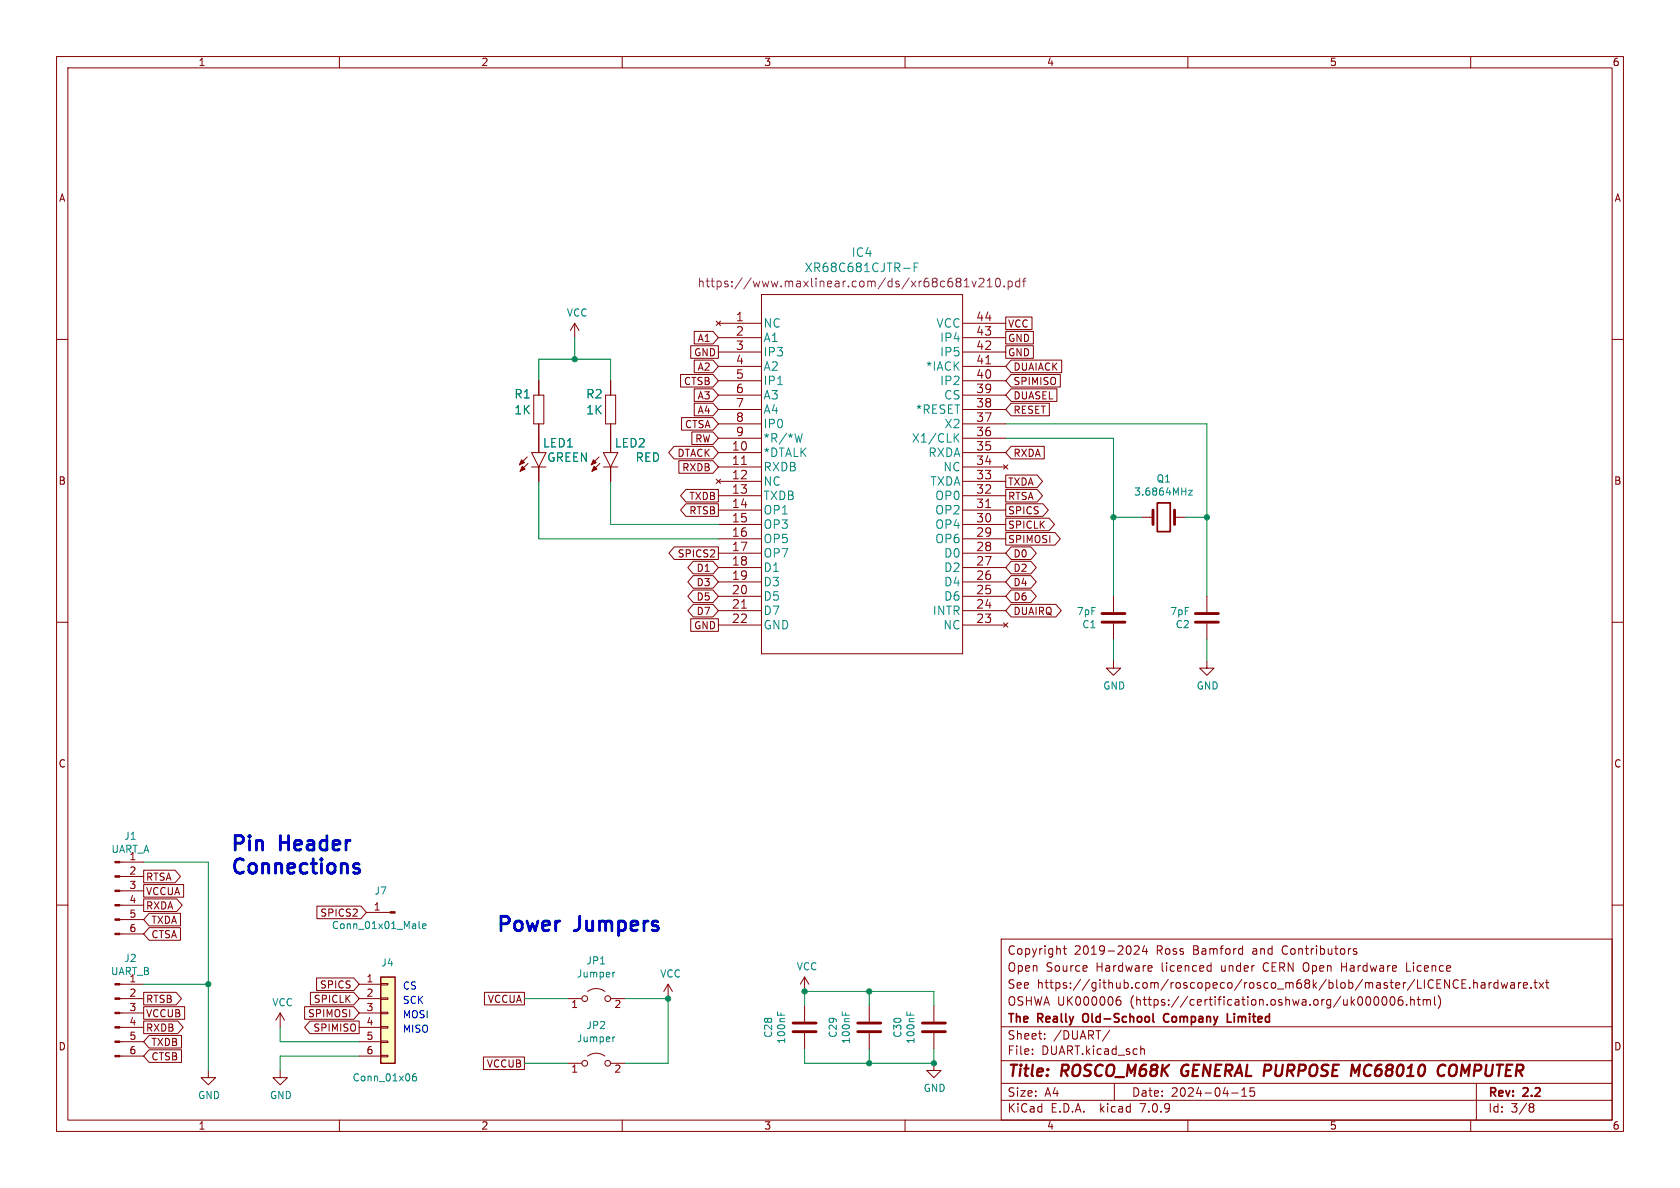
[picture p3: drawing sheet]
<svg xmlns="http://www.w3.org/2000/svg" width="297mm" height="210mm" viewBox="0 0 297 210" stroke-linecap="round" stroke-linejoin="round" font-family="sans-serif">
<g fill="none" stroke="#840000" stroke-width=".18">
<path d="M10 10h277v190h-277zM12 12h273v186h-273zM60 10v2M110 10v2M160 10v2M210 10v2M260 10v2M10 60h2M101.6 57.2l-.8 1.2M101.6 57.2v2.5M101.6 57.2l.8 1.2M122.7 58.6h3.3l1 1.1-1 1.1h-3.3z"/>
<path d="M126.6 56.8l.8 .7M127 57.2h7.6M127 59.7h7.6M127.4 56.8l-.8 .7M134.6 52.1h35.6v63.5h-35.6zM170.2 57.2h7.6M170.2 59.7h7.6M177.8 58.6h4.9v2.2h-4.9zM177.8 56h4.6v2.3h-4.6zM285 60h2M94.4 69.9h1.7v5h-1.7zM95.2 67.3v2.6"/>
<path d="M95.2 74.9v5.1M107.1 69.9h1.7v5h-1.7zM107.9 67.3v2.6M107.9 74.9v5.1M119.2 78.9h6.8l1 1.1-1 1.1h-6.8l-1-1.1zM120.3 66.2h5.7l1 1.1-1 1.1h-5.7zM120.5 73.8h5.5l1 1.1-1 1.1h-5.5zM122.1 61.1h4.9v2.2h-4.9zM122.3 76.4h3.7l1 1.1-1 1.1h-3.7zM122.7 68.7h3.3l1 1.2-1 1.1h-3.3zM122.7 63.7h3.3l1 1.1-1 1.1h-3.3zM122.7 71.3h3.3l1 1.1-1 1.1h-3.3z"/>
<path d="M127 74.9h7.6M127 69.9h7.6M127 62.2h7.6M127 77.5h7.6M127 72.4h7.6M127 64.8h7.6M127 67.3h7.6M170.2 74.9h7.6M170.2 69.9h7.6M170.2 62.2h7.6M170.2 77.5h7.6M170.2 72.4h7.6"/>
<path d="M170.2 64.8h7.6M170.2 67.3h7.6M174.3 64.3h.8M177.8 61.1h4.9v2.2h-4.9zM178.8 63.7h8.9v2.2h-8.9l-1-1.1zM178.8 66.2h8.6v2.2h-8.6l-1-1.1zM178.8 68.7h8v2.3h-8l-1-1.1zM178.8 71.3h6.7v2.2h-6.7l-1-1.1zM178.8 78.9h5.8v2.2h-5.8l-1-1.1zM93.2 80.8l-1.4 1.4M93.3 81.9l-1.4 1.4M94 82.6h2.5"/>
<path d="M94 80h2.5l-1.3 2.6zM95.2 82.6v2.5M105.9 80.8l-1.4 1.4M106 81.9l-1.4 1.4M106.7 82.6h2.5M106.7 80h2.5l-1.3 2.6zM107.9 82.6v2.5M119.2 96.7h7.8v2.2h-7.8l-.9-1.1zM120 81.4h6l1 1.2-1 1.1h-6zM121.3 86.5h5.7v2.2h-5.7l-1-1.1zM121.3 89.1h5.7v2.2h-5.7l-1-1.1zM122.6 99.2h3.4l1 1.1-1 1.1h-3.4l-1-1.1z"/>
<path d="M126.6 84.7l.8 .8M127 82.6h7.6M127 80h7.6M127 85.1h7.6M127 87.6h7.6M127 90.2h7.6M127 92.7h7.6M127 95.3h7.6M127 97.8h7.6M127.4 84.7l-.8 .8M131.1 82.1h.9M170.2 82.6h7.6"/>
<path d="M170.2 80h7.6M170.2 85.1h7.6M170.2 87.6h7.6M170.2 90.2h7.6M170.2 92.7h7.6M170.2 95.3h7.6M170.2 97.8h7.6M174.3 89.7h.8M177.4 82.2l.8 .7M177.8 94.1h8.7l.9 1.2-.9 1.1h-8.7zM177.8 91.6h7.7l.9 1.1-.9 1.1h-7.7zM177.8 89.1h6.6l.9 1.1-.9 1.1h-6.6z"/>
<path d="M177.8 84h5.6l.9 1.1-.9 1.1h-5.6zM177.8 86.5h5.6l.9 1.1-.9 1.1h-5.6zM178.2 82.2l-.8 .7M178.8 99.2h3.4l1 1.1-1 1.1h-3.4l-1-1.1zM178.8 96.7h3.4l1 1.1-1 1.1h-3.4l-1-1.1zM201.9 91.4h1.9M207.6 91.4h1.9M10 110h2M122.1 109.4h4.9v2.2h-4.9zM122.6 106.8h3.4l1 1.2-1 1.1h-3.4l-1-1.1zM122.6 101.8h3.4l1 1.1-1 1.1h-3.4l-1-1.1zM122.6 104.3h3.4l1 1.1-1 1.1h-3.4l-1-1.1z"/>
<path d="M127 100.3h7.6M127 102.9h7.6M127 105.4h7.6M127 108h7.6M127 110.5h7.6M131.1 107.5h.9M170.2 100.3h7.6M170.2 102.9h7.6M170.2 105.4h7.6M170.2 108h7.6M170.2 110.5h7.6M177.4 110.1l.8 .8"/>
<path d="M178.2 110.1l-.8 .8M178.8 106.8h7.9l.9 1.2-.9 1.1h-7.9l-1-1.1zM178.8 101.8h3.4l1 1.1-1 1.1h-3.4l-1-1.1zM178.8 104.3h3.4l1 1.1-1 1.1h-3.4l-1-1.1zM196.8 116.8v1.3h1.3l-1.3 1.3-1.2-1.3h1.2M196.8 105.4v2.8M196.8 110.2v2.8M213.4 116.8v1.3h1.2l-1.2 1.3-1.3-1.3h1.3M213.4 105.4v2.8M213.4 110.2v2.8M285 110h2M10 160h2"/>
<path d="M21.2 157.5h4.2M21.2 154.9h4.2M21.2 152.4h4.2M25.4 156.4h7.1v2.2h-7.1zM25.4 158.9h5.9l.9 1.1-.9 1.1h-5.9zM25.4 153.8h5.6l.9 1.1-.9 1.2h-5.6zM285 160h2M21.2 176.5h4.2M21.2 174h4.2M21.2 179.1h4.2M21.2 165.1h4.2M21.2 162.6h4.2"/>
<path d="M21.2 160h4.2M25.4 178h7.2v2.2h-7.2zM25.4 175.4h5.7l1 1.1-1 1.1h-5.7zM26.4 164h5.5v2.2h-5.5l-1-1.1zM26.4 161.4h5.5v2.3h-5.5l-1-1.1zM49.5 179.1l-.7 1.2M49.5 179.1v2.5M49.5 179.1l.8 1.2M53.9 178h8.6l1 1.1-1 1.1h-8.6zM54.9 175.4h7.6l1 1.1-1 1.1h-7.6zM56 172.9h6.5l1 1.1-1 1.1h-6.5zM56 160.2h7.8l1 1.1-1 1.1h-7.8z"/>
<path d="M63.5 176.5h3.8M63.5 174h3.8M63.5 179.1h3.8M64.8 161.3h4.2M67.3 178.9h1.3v.3h-1.3zM67.3 176.4h1.3v.3h-1.3zM67.3 173.9h1.3v.2h-1.3zM85.6 175.4h7.1v2.2h-7.1zM100.3 176.5h2.6M103.9 175.3a2.54 2.54 0 0 1 3 0M107.9 176.5h2.6M118.1 174l-.8 1.3"/>
<path d="M118.1 174v2.5M118.1 174l.8 1.3M142.2 172.7l-.7 1.3M142.2 172.7v2.6M142.2 177.8v2.8M142.2 172.7l.8 1.3M153.7 177.8v2.8M165.1 177.8v2.8M177 166h108v32h-108zM188 167.7h.5M188.2 167.2v1.3l.3 .2M192.1 170.8l.1 .3-.7 .1"/>
<path d="M197.4 176.9l.5-.1 .3 .3-.2 .5-.4 .1-.2-.1M198 176.2a.53 .53 0 0 0-.6 .4M200.5 167.3l.6-.1 .2 .1 .1 .3-.9 1.1h.9M202.3 167.1l-.3 1.1h.9M202.7 167.7v1M203.5 170.7l.2 .4-.7 .1M203.6 171.6l-.1 .1M213.7 170.7l.4 .1M214.1 170.2v1.5M214.1 171.6l-.4 .1M219.5 167.7l.2 .1M219.7 167.2v1.5"/>
<path d="M219.7 168.6l-.2 .1M237.2 170.2v1.5M237.2 170.9h.8M239.8 167.8l-.3-.1-.3 .2 .1 .2 .5 .2v.3h-.6M243.1 176.3l.1-.1a.81 .81 0 0 1 .6 .6 .81 .81 0 0 1-.3 .8h-.4M244.5 176.3l.2-.1a.81 .81 0 0 1 .6 .6 .81 .81 0 0 1-.3 .8l-.2 .1a.81 .81 0 0 1-.3-1.4zM246 176.3l.1-.1a.81 .81 0 0 1 .6 .6 .81 .81 0 0 1-.3 .8l-.2 .1a.81 .81 0 0 1-.5-.6 .81 .81 0 0 1 .3-.8zM247.9 176.2a.59 .59 0 0 0-.7 .6v.6l.1 .2 .4 .1 .3-.1v-.5l-.1-.3h-.4l-.3 .3M248.7 170.2v1.5h.7M248.7 177.6v.1M249.4 176.2v1.5M249.4 176.8l.2-.1 .4 .1v.9"/>
<path d="M250.5 176.7h.6M250.7 176.2v1.3l.4 .2M251.6 176.8l.4-.1 .2 .2M251.6 176.7v1M252.2 176.9l.3-.2 .3 .1 .1 .9M252.2 176.9v.8M253.6 176.2v1.3l.2 .2M254.3 176.1a1.74 1.74 0 0 1-.1 2.2M255.4 173.2l.8 1.5v-1.5M257.8 173.3a.6 .6 0 0 0-.7 0 .6 .6 0 0 0-.2 .8 .56 .56 0 0 0 .3 .5 .56 .56 0 0 0 .6 0M258.5 173.9h.5M259.2 173.2h-.7v1.5h.7"/>
<path d="M259.8 174.6v.1M260.5 173.8l.2-.1 .4 .1 .1 .9M260.5 173.2v1.5M261.9 173.8h.6v.9M262.5 174.1h-.5a.29 .29 0 0 0-.2 .3 .29 .29 0 0 0 .2 .3l.5-.1M263.2 173.7v1M263.7 173.7l-.3 .1-.2 .2M264.8 173.8l-.4-.1-.3 .3v.4l.1 .2h.6M264.8 173.2v1.5M265.4 173.7l.3 1 .3-.7 .2 .7 .3-1M267.1 173.8h.6v.9M267.7 174.1h-.5a.29 .29 0 0 0-.2 .3 .29 .29 0 0 0 .2 .3l.5-.1"/>
<path d="M268.5 173.7v1M268.9 173.7l-.3 .1-.1 .2M269.3 174.2l.7-.1v-.3l-.5-.1-.2 .2 .1 .7h.6M270.7 174.6v.1M271.2 173.7h.5M271.4 173.2v1.3l.3 .2M272.1 173.7l.8 1M272.9 173.7l-.8 1M273.2 173.7h.6M273.5 173.2v1.3l.3 .2M21.2 181.6h4.2M21.2 184.2h4.2"/>
<path d="M21.2 186.7h4.2M25.4 180.5h6l1 1.1-1 1.1h-6zM26.4 185.6h5.7v2.2h-5.7l-1-1.1zM26.4 183h5.7v2.3h-5.7l-1-1.1zM36.8 189.2v1.3h1.3l-1.3 1.3-1.2-1.3h1.2M49.5 189.2v1.3h1.3l-1.3 1.3-1.2-1.3h1.2M54.8 180.5h8.7v2.2h-8.7l-.9-1.1zM60 198v2M63.5 181.6h3.8M63.5 184.2h3.8M63.5 186.7h3.8M67.3 186.6h1.3v.2h-1.3z"/>
<path d="M67.3 184h1.3v.3h-1.3zM67.3 181.5h1.3v.2h-1.3zM85.5 186.8h7.2v2.3h-7.2zM100.3 188h2.6M103.9 186.7a2.54 2.54 0 0 1 3 0M107.9 188h2.6M110 198v2M142.2 182.6v2.8M153.7 182.6v2.8M160 198v2M165.1 188v1.2h1.3l-1.3 1.3-1.3-1.3h1.3M165.1 182.6v2.8"/>
<path d="M177 194.5h108M177 191.5h108M177 187.5h108M177 181.5h108M182.5 186.3v.1M182.5 185.5v.1M184.7 183.6v.1M184.7 182.8v.1M196.2 182.1l-1.3 2M197 191.5v3M201.7 185.5h.5l.1 .9M210 198v2"/>
<path d="M217.7 193.2h1.2M219.5 193.8h.9M219.5 192.7l.5-.4v1.5M221.7 192.3h-.7v.7l.2-.1h.5l.1 .3-.1 .5-.2 .1-.5-.1M260 198v2M261 191.5v6.5M270.6 195.1h.3l.3 .3-.3 .3M270.6 195.7h.3M270.9 195.7l.2 .2 .1 .4-.3 .3h-.3"/>
<circle cx="103.4" cy="176.5" r=".51"/>
<circle cx="107.4" cy="176.5" r=".51"/>
<circle cx="103.4" cy="188" r=".51"/>
<circle cx="107.4" cy="188" r=".51"/>
</g>
<path d="M209.1 188.5a1.27 1.27 0 0 0 0 1.6M239.6 189.6l.8-1.4-.2 2M255.3 190a.73 .73 0 0 1-.8 .1M255.5 188.4a.69 .69 0 0 0-1 .1M256.8 188.2l-.2 .1a1.49 1.49 0 0 0-.2 1.8l.5 .1" fill="none" stroke="#840000" stroke-width=".4"/>
<path d="M204.6 88.9h2.3v5.1h-2.3zM191.6 179.3a1.07 1.07 0 0 0 0 1.3M206.6 179.3a.74 .74 0 0 0-.9 .5 .74 .74 0 0 0 .5 .9l.4-.1M218.2 179.2v.1M218.2 179.7v1M203.8 180.5l.3 .2M217 180.7h.7" fill="none" stroke="#840000" stroke-width=".3"/>
<g fill="none" stroke="#008484" stroke-width=".18">
<path d="M159.7 47.4h1.2M161.6 47.2h.5M162.3 46.5h-.7v1.5M137.5 68h.8M141.8 76.7l-.3 1.5-.3-1.1M168.9 77.3l.6 .9M169.5 76.7l-.8 .8M210.1 86.7h.7l-.7 .8h.7M74.1 162.9v1.1l.2 .2M74.7 163.7l.6-.1-.1-.2-.3-.1-.2 .2 .1 .6h.4M108.7 171.9l-.3 .1M137.5 178.9v.6"/>
<path d="M138.1 179v.5M148.9 178.9v.6M149.5 179v.5M160.3 178.9v.6M160.9 179v.5M73.5 189.8l-.3 .1a.86 .86 0 0 0 0 1.2l.4-.1 .1-.5-.3-.2h-.2l-.3 .2M108.7 183.3l-.3 .1"/>
</g>
<path d="M203.8 90.2v2.5M207.6 90.2v2.5M194.8 108.5h4.1M194.8 110h4.1M211.3 108.5h4.1M211.3 110h4.1M140.2 182.4h4.1M140.2 180.8h4.1M151.6 182.4h4.1M151.6 180.8h4.1M163.1 182.4h4M163.1 180.8h4" fill="none" stroke="#840000" stroke-width=".51"/>
<g fill="#840000" stroke="#840000" stroke-width=".18">
<path d="M104.9 81.3l.5 .5-.9 .4z"/>
<path d="M105 82.4l.5 .5-.9 .4z"/>
<path d="M92.2 81.3l.5 .5-.9 .4z"/>
<path d="M92.3 82.4l.5 .5-.9 .4z"/>
<path d="M69 161.2h.8v.2h-.8z"/>
<path d="M20.3 186.6h.9v.2h-.9z"/>
<path d="M20.3 184h.9v.3h-.9z"/>
<path d="M20.3 181.5h.9v.2h-.9z"/>
<path d="M20.3 178.9h.9v.3h-.9z"/>
<path d="M20.3 176.4h.9v.3h-.9z"/>
<path d="M20.3 173.9h.9v.2h-.9z"/>
<path d="M20.3 165h.9v.2h-.9z"/>
<path d="M20.3 162.4h.9v.3h-.9z"/>
<path d="M20.3 159.9h.9v.2h-.9z"/>
<path d="M20.3 157.4h.9v.2h-.9z"/>
<path d="M20.3 154.8h.9v.3h-.9z"/>
<path d="M20.3 152.3h.9v.2h-.9z"/>
</g>
<g fill="none" stroke="#840084" stroke-width=".18">
<path d="M169.3 49.2l.4 .1 .2 .2-.3 .3M169.3 49.8h.3M169.6 49.8l.2 .2 .1 .4-.2 .2-.4 .1M170.5 50.7h.8M170.5 49.6l.4-.4v1.5M171.8 49.7l.4 1 .4-1M173.1 49.3l.6-.1 .2 .1 .1 .3-1 1.1h1M174.5 50.7h.9M174.5 49.6l.5-.4v1.5M176.2 49.3l.1-.1a.83 .83 0 0 1 .6 .6 .83 .83 0 0 1-.3 .8l-.1 .1a.83 .83 0 0 1-.6-.6 .83 .83 0 0 1 .3-.8zM177.5 50.6v.1M178.2 49.8l.5-.1 .3 .3v.4l-.2 .2h-.6"/>
<path d="M178.2 49.7v1.5M180.3 49.8l-.5-.1-.3 .3v.4l.2 .2h.6M180.3 49.2v1.5M180.8 49.7h.6M181.4 49.2l-.4 .2v1.3"/>
</g>
<path d="M67.3 172.7h2.5v15.3h-2.5z" fill="#ffffc2" stroke="#ffffc2" stroke-width=".18"/>
<path d="M67.3 172.7h2.5v15.3h-2.5z" fill="none" stroke="#840000" stroke-width=".25"/>
<path d="M62.9 153.5l.6 .1 .1 .4-.4 .4h-.5M62.9 152.7l.6 .1" fill="none" stroke="#0000c2" stroke-width=".51"/>
<g fill="none" stroke="#008400" stroke-width=".18">
<path d="M101.6 59.7v3.8M95.2 67.3v-3.8h12.7v3.8M177.8 77.5h19v27.9M177.8 74.9h35.6v30.5M95.2 85.1v10.2h31.8M107.9 85.1v7.6h19.1M196.8 91.4h5.1M209.5 91.4h3.9M196.8 113v3.8M213.4 113v3.8M25.4 152.4h11.4v36.8M25.4 174h11.4"/>
<path d="M92.7 176.5h7.6M110.5 176.5h7.6v11.5h-7.6M142.2 177.8v-2.5h22.9v2.5M153.7 175.3v2.5M49.5 181.6v2.6h14M63.5 186.7h-14v2.5M92.7 188h7.6M142.2 185.4v2.6h22.9v-2.6M153.7 185.4v2.6"/>
</g>
<g fill="#008400" stroke="#008400" stroke-width=".18">
<circle cx="153.7" cy="175.3" r=".46"/>
<circle cx="142.2" cy="175.3" r=".46"/>
<circle cx="165.1" cy="188" r=".46"/>
<circle cx="153.7" cy="188" r=".46"/>
<circle cx="196.8" cy="91.4" r=".46"/>
<circle cx="36.8" cy="174" r=".46"/>
<circle cx="101.6" cy="63.5" r=".46"/>
<circle cx="118.1" cy="176.5" r=".46"/>
<circle cx="213.4" cy="91.4" r=".46"/>
</g>
<g font-size="3.5" fill="#0000c2">
<text x="40.6" y="150.6">Pin</text>
<text x="40.6" y="154.7">Connections</text>
<text x="49.6" y="150.6">Header</text>
<text x="87.6" y="164.9">Power</text>
<text x="101.8" y="164.9">Jumpers</text>
</g>
<g font-size="2.8" fill="#840000">
<text x="178" y="190.9">Title:</text>
<text x="187.7" y="190.9">ROSCO_M68K</text>
<text x="209.7" y="190.9">GENERAL PURPOSE</text>
<text x="241.3" y="190.9">MC68010</text>
<text x="257.4" y="190.9">COMPUTER</text>
</g>
<g font-size="2.1" fill="#008484">
<text x="150.5" y="45.6">IC4</text>
<text x="142.2" y="48.3">XR68C681CJTR-F</text>
<text x="134.9" y="58.1">NC</text>
<text x="165.5" y="58.1">VCC</text>
<text x="134.9" y="60.7">A1</text>
<text x="134.9" y="63.2">IP3</text>
<text x="134.9" y="65.7">A2</text>
<text x="163.6" y="65.7">*IACK</text>
<text x="166.1" y="63.2">IP5</text>
<text x="166.1" y="60.7">IP4</text>
<text x="90.8" y="70.6">R1</text>
<text x="103.5" y="70.6">R2</text>
<text x="134.9" y="68.3">IP1</text>
<text x="134.9" y="70.8">A3</text>
<text x="166.1" y="68.3">IP2</text>
<text x="166.8" y="70.8">CS</text>
<text x="90.8" y="73.5">1K</text>
<text x="103.5" y="73.5">1K</text>
<text x="134.9" y="73.4">A4</text>
<text x="134.9" y="75.9">IP0</text>
<text x="161.8" y="73.4">*RESET</text>
<text x="166.9" y="75.9">X2</text>
<text x="95.9" y="79.3">LED1</text>
<text x="96.7" y="81.8">GREEN</text>
<text x="108.6" y="79.3">LED2</text>
<text x="112.3" y="81.8">RED</text>
<text x="134.9" y="81">*DTALK</text>
<text x="134.9" y="83.5">RXDB</text>
<text x="134.9" y="78.4">*R/*W</text>
<text x="161.1" y="78.4">X1/CLK</text>
<text x="164.1" y="81">RXDA</text>
<text x="166.7" y="83.5">NC</text>
<text x="134.9" y="86.1">NC</text>
<text x="134.9" y="88.6">TXDB</text>
<text x="164.4" y="86.1">TXDA</text>
<text x="165.3" y="88.6">OP0</text>
<text x="134.9" y="91.1">OP1</text>
<text x="134.9" y="93.7">OP3</text>
<text x="165.3" y="93.7">OP4</text>
<text x="165.3" y="91.1">OP2</text>
<text x="134.9" y="96.2">OP5</text>
<text x="134.9" y="98.8">OP7</text>
<text x="134.9" y="101.3">D1</text>
<text x="165.3" y="96.2">OP6</text>
<text x="166.8" y="101.3">D2</text>
<text x="166.8" y="98.8">D0</text>
<text x="134.9" y="103.8">D3</text>
<text x="134.9" y="106.4">D5</text>
<text x="166.8" y="106.4">D6</text>
<text x="166.8" y="103.8">D4</text>
<text x="134.9" y="108.9">D7</text>
<text x="134.9" y="111.5">GND</text>
<text x="164.8" y="108.9">INTR</text>
<text x="166.7" y="111.5">NC</text>
</g>
<text font-size="2.1" fill="#840084" x="123.2" y="51">https://www.maxlinear.com/ds/xr68c681v210.pdf</text>
<g font-size="2.1" fill="#840000">
<text x="130" y="56.9">1</text>
<text x="130" y="59.4">2</text>
<text x="172.5" y="59.4">43</text>
<text x="172.5" y="56.9">44</text>
<text x="130" y="62">3</text>
<text x="130" y="64.5">4</text>
<text x="172.5" y="64.5">41</text>
<text x="172.5" y="62">42</text>
<text x="130" y="67.1">5</text>
<text x="130" y="69.6">6</text>
<text x="172.5" y="69.6">39</text>
<text x="172.5" y="67.1">40</text>
<text x="130" y="72.1">7</text>
<text x="130" y="74.7">8</text>
<text x="130" y="77.2">9</text>
<text x="172.5" y="77.2">36</text>
<text x="172.5" y="74.7">37</text>
<text x="172.5" y="72.1">38</text>
<text x="129.3" y="79.8">10</text>
<text x="129.3" y="82.3">11</text>
<text x="172.5" y="82.3">34</text>
<text x="172.5" y="79.8">35</text>
<text x="129.3" y="84.8">12</text>
<text x="129.3" y="87.4">13</text>
<text x="129.3" y="89.9">14</text>
<text x="172.5" y="89.9">31</text>
<text x="172.5" y="87.4">32</text>
<text x="172.5" y="84.8">33</text>
<text x="129.3" y="92.5">15</text>
<text x="129.3" y="95">16</text>
<text x="172.5" y="95">29</text>
<text x="172.5" y="92.5">30</text>
<text x="129.3" y="97.5">17</text>
<text x="129.3" y="100.1">18</text>
<text x="172.5" y="100.1">27</text>
<text x="172.5" y="97.5">28</text>
<text x="129.3" y="102.6">19</text>
<text x="129.3" y="105.2">20</text>
<text x="129.3" y="107.7">21</text>
<text x="172.5" y="107.7">24</text>
<text x="172.5" y="105.2">25</text>
<text x="172.5" y="102.6">26</text>
<text x="129.3" y="110.2">22</text>
<text x="172.5" y="110.2">23</text>
<text x="178" y="172">Open</text>
<text x="178" y="169">Copyright</text>
<text x="184.9" y="172">Source</text>
<text x="189.9" y="169">2019-2024</text>
<text x="193.8" y="172">Hardware</text>
<text x="204.5" y="169">Ross</text>
<text x="205.5" y="172">licenced</text>
<text x="211" y="169">Bamford</text>
<text x="216.1" y="172">under</text>
<text x="221.7" y="169">and</text>
<text x="223.7" y="172">CERN Open</text>
<text x="227.1" y="169">Contributors</text>
<text x="237.8" y="172">Hardware</text>
<text x="249.5" y="172">Licence</text>
<text x="178" y="178">OSHWA UK000006</text>
<text x="178" y="175">See</text>
<text x="183.3" y="175">https://github.com/roscopeco/rosco_m68k/blob/master/LICENCE.hardware.txt</text>
<text x="199.8" y="178">(https://certification.oshwa.org/uk000006.html)</text>
<text x="178" y="184">Sheet:</text>
<text x="178" y="181.2">The</text>
<text x="183.5" y="181.2">Really</text>
<text x="186.2" y="184">/DUART/</text>
<text x="192.1" y="181.2">Old-School</text>
<text x="207" y="181.2">Company</text>
<text x="218.8" y="181.2">Limited</text>
<text x="178" y="186.7">File:</text>
<text x="184.1" y="186.7">DUART.kicad_sch</text>
<text x="178" y="196.9">KiCad</text>
<text x="178" y="194.1">Size:</text>
<text x="184.7" y="194.1">A4</text>
<text x="185.7" y="196.9">E.D.A.</text>
<text x="194.6" y="196.9">kicad</text>
<text x="200" y="194.1">Date:</text>
<text x="201.8" y="196.9">7.0.9</text>
<text x="207" y="194.1">2024-04-15</text>
<text x="263" y="194.3">Rev:</text>
<text x="263" y="196.9">Id:</text>
<text x="267.1" y="196.9">3/8</text>
<text x="269.4" y="194.3">2.2</text>
</g>
<g font-size="1.8" fill="#840000">
<text x="35" y="11.9">1</text>
<text x="85" y="11.9">2</text>
<text x="135" y="11.9">3</text>
<text x="185" y="11.9">4</text>
<text x="235" y="11.9">5</text>
<text x="285" y="11.9">6</text>
<text x="10.3" y="35.9">A</text>
<text x="285.3" y="35.9">A</text>
<text x="178.1" y="58.1">VCC</text>
<text x="122.6" y="63.2">GND</text>
<text x="123.2" y="60.6">A1</text>
<text x="123.2" y="65.7">A2</text>
<text x="178.1" y="60.6">GND</text>
<text x="178.1" y="63.2">GND</text>
<text x="179.1" y="65.7">DUAIACK</text>
<text x="120.8" y="68.3">CTSB</text>
<text x="123.2" y="70.8">A3</text>
<text x="179.1" y="68.3">SPIMISO</text>
<text x="179.1" y="70.8">DUASEL</text>
<text x="121" y="75.9">CTSA</text>
<text x="123.2" y="73.3">A4</text>
<text x="179.1" y="73.3">RESET</text>
<text x="119.7" y="81">DTACK</text>
<text x="120.5" y="83.5">RXDB</text>
<text x="122.8" y="78.4">RW</text>
<text x="179.1" y="81">RXDA</text>
<text x="10.3" y="85.9">B</text>
<text x="121.8" y="88.6">TXDB</text>
<text x="178.1" y="86">TXDA</text>
<text x="178.1" y="88.6">RTSA</text>
<text x="285.3" y="85.9">B</text>
<text x="121.8" y="91.1">RTSB</text>
<text x="178.1" y="93.7">SPICLK</text>
<text x="178.1" y="91.1">SPICS</text>
<text x="119.7" y="98.7">SPICS2</text>
<text x="123" y="101.3">D1</text>
<text x="178.1" y="96.2">SPIMOSI</text>
<text x="179.1" y="101.3">D2</text>
<text x="179.1" y="98.7">D0</text>
<text x="123" y="103.8">D3</text>
<text x="123" y="106.4">D5</text>
<text x="179.1" y="103.8">D4</text>
<text x="179.1" y="106.4">D6</text>
<text x="122.6" y="111.4">GND</text>
<text x="123" y="108.9">D7</text>
<text x="179.1" y="108.9">DUAIRQ</text>
<text x="10.3" y="135.9">C</text>
<text x="285.3" y="135.9">C</text>
<text x="22.8" y="152.1">1</text>
<text x="22.8" y="154.7">2</text>
<text x="25.7" y="155.9">RTSA</text>
<text x="22.8" y="157.2">3</text>
<text x="22.8" y="159.8">4</text>
<text x="25.7" y="158.4">VCCUA</text>
<text x="25.7" y="161">RXDA</text>
<text x="66" y="161">1</text>
<text x="22.8" y="162.3">5</text>
<text x="22.8" y="164.8">6</text>
<text x="26.7" y="166.1">CTSA</text>
<text x="26.7" y="163.5">TXDA</text>
<text x="56.5" y="162.2">SPICS2</text>
<text x="22.8" y="173.7">1</text>
<text x="64.7" y="173.7">1</text>
<text x="22.8" y="176.3">2</text>
<text x="22.8" y="178.8">3</text>
<text x="25.7" y="177.5">RTSB</text>
<text x="55.4" y="177.5">SPICLK</text>
<text x="56.5" y="174.9">SPICS</text>
<text x="64.7" y="176.3">2</text>
<text x="64.7" y="178.8">3</text>
<text x="86.1" y="177.5">VCCUA</text>
<text x="100.9" y="178.5">1</text>
<text x="108.5" y="178.5">2</text>
<text x="10.3" y="185.9">D</text>
<text x="22.8" y="181.4">4</text>
<text x="22.8" y="183.9">5</text>
<text x="25.7" y="182.6">RXDB</text>
<text x="25.7" y="180">VCCUB</text>
<text x="26.7" y="185.1">TXDB</text>
<text x="54.3" y="180">SPIMOSI</text>
<text x="55.3" y="182.6">SPIMISO</text>
<text x="64.7" y="181.4">4</text>
<text x="64.7" y="183.9">5</text>
<text x="285.3" y="185.9">D</text>
<text x="22.8" y="186.4">6</text>
<text x="26.7" y="187.6">CTSB</text>
<text x="64.7" y="186.4">6</text>
<text x="86" y="188.9">VCCUB</text>
<text x="100.9" y="189.9">1</text>
<text x="108.5" y="189.9">2</text>
<text x="35" y="199.9">1</text>
<text x="85" y="199.9">2</text>
<text x="135" y="199.9">3</text>
<text x="185" y="199.9">4</text>
<text x="235" y="199.9">5</text>
<text x="285" y="199.9">6</text>
</g>
<g font-size="1.8" fill="#008484">
<text x="100.1" y="56.2">VCC</text>
<text x="200.4" y="87.8">3.6864MHz</text>
<text x="204.4" y="85.5">Q1</text>
<text x="190.3" y="108.9">7pF</text>
<text x="191.2" y="111.3">C1</text>
<text x="206.8" y="108.9">7pF</text>
<text x="207.7" y="111.3">C2</text>
<text x="194.9" y="122.1">GND</text>
<text x="211.5" y="122.1">GND</text>
<text x="21.9" y="148.7">J1</text>
<text x="19.6" y="151">UART_A</text>
<text x="66.1" y="158.3">J7</text>
<text x="58.6" y="164.4">Conn_01x01_Male</text>
<text x="19.5" y="172.6">UART_B</text>
<text x="21.9" y="170.3">J2</text>
<text x="67.3" y="171">J4</text>
<text x="101.9" y="173">Jumper</text>
<text x="103.6" y="170.7">JP1</text>
<text x="116.6" y="173">VCC</text>
<text x="140.8" y="171.7">VCC</text>
<text x="48" y="178.1">VCC</text>
<text x="101.9" y="184.4">Jumper</text>
<text x="103.6" y="182.1">JP2</text>
<text x="136.7" y="183.6" transform="rotate(-90 136.7 183.6)">C28</text>
<text x="139" y="184.6" transform="rotate(-90 139 184.6)">100nF</text>
<text x="148.1" y="183.6" transform="rotate(-90 148.1 183.6)">C29</text>
<text x="150.4" y="184.6" transform="rotate(-90 150.4 184.6)">100nF</text>
<text x="159.6" y="183.6" transform="rotate(-90 159.6 183.6)">C30</text>
<text x="161.9" y="184.6" transform="rotate(-90 161.9 184.6)">100nF</text>
<text x="62.2" y="191.4">Conn_01x06</text>
<text x="34.9" y="194.5">GND</text>
<text x="47.6" y="194.5">GND</text>
<text x="163.2" y="193.2">GND</text>
</g>
<g font-size="1.8" fill="#0000c2">
<text x="71.1" y="175">CS</text>
<text x="71.1" y="177.6">SCK</text>
<text x="71.1" y="180.1">MOSI</text>
<text x="71.1" y="182.6">MISO</text>
</g>
</svg>
